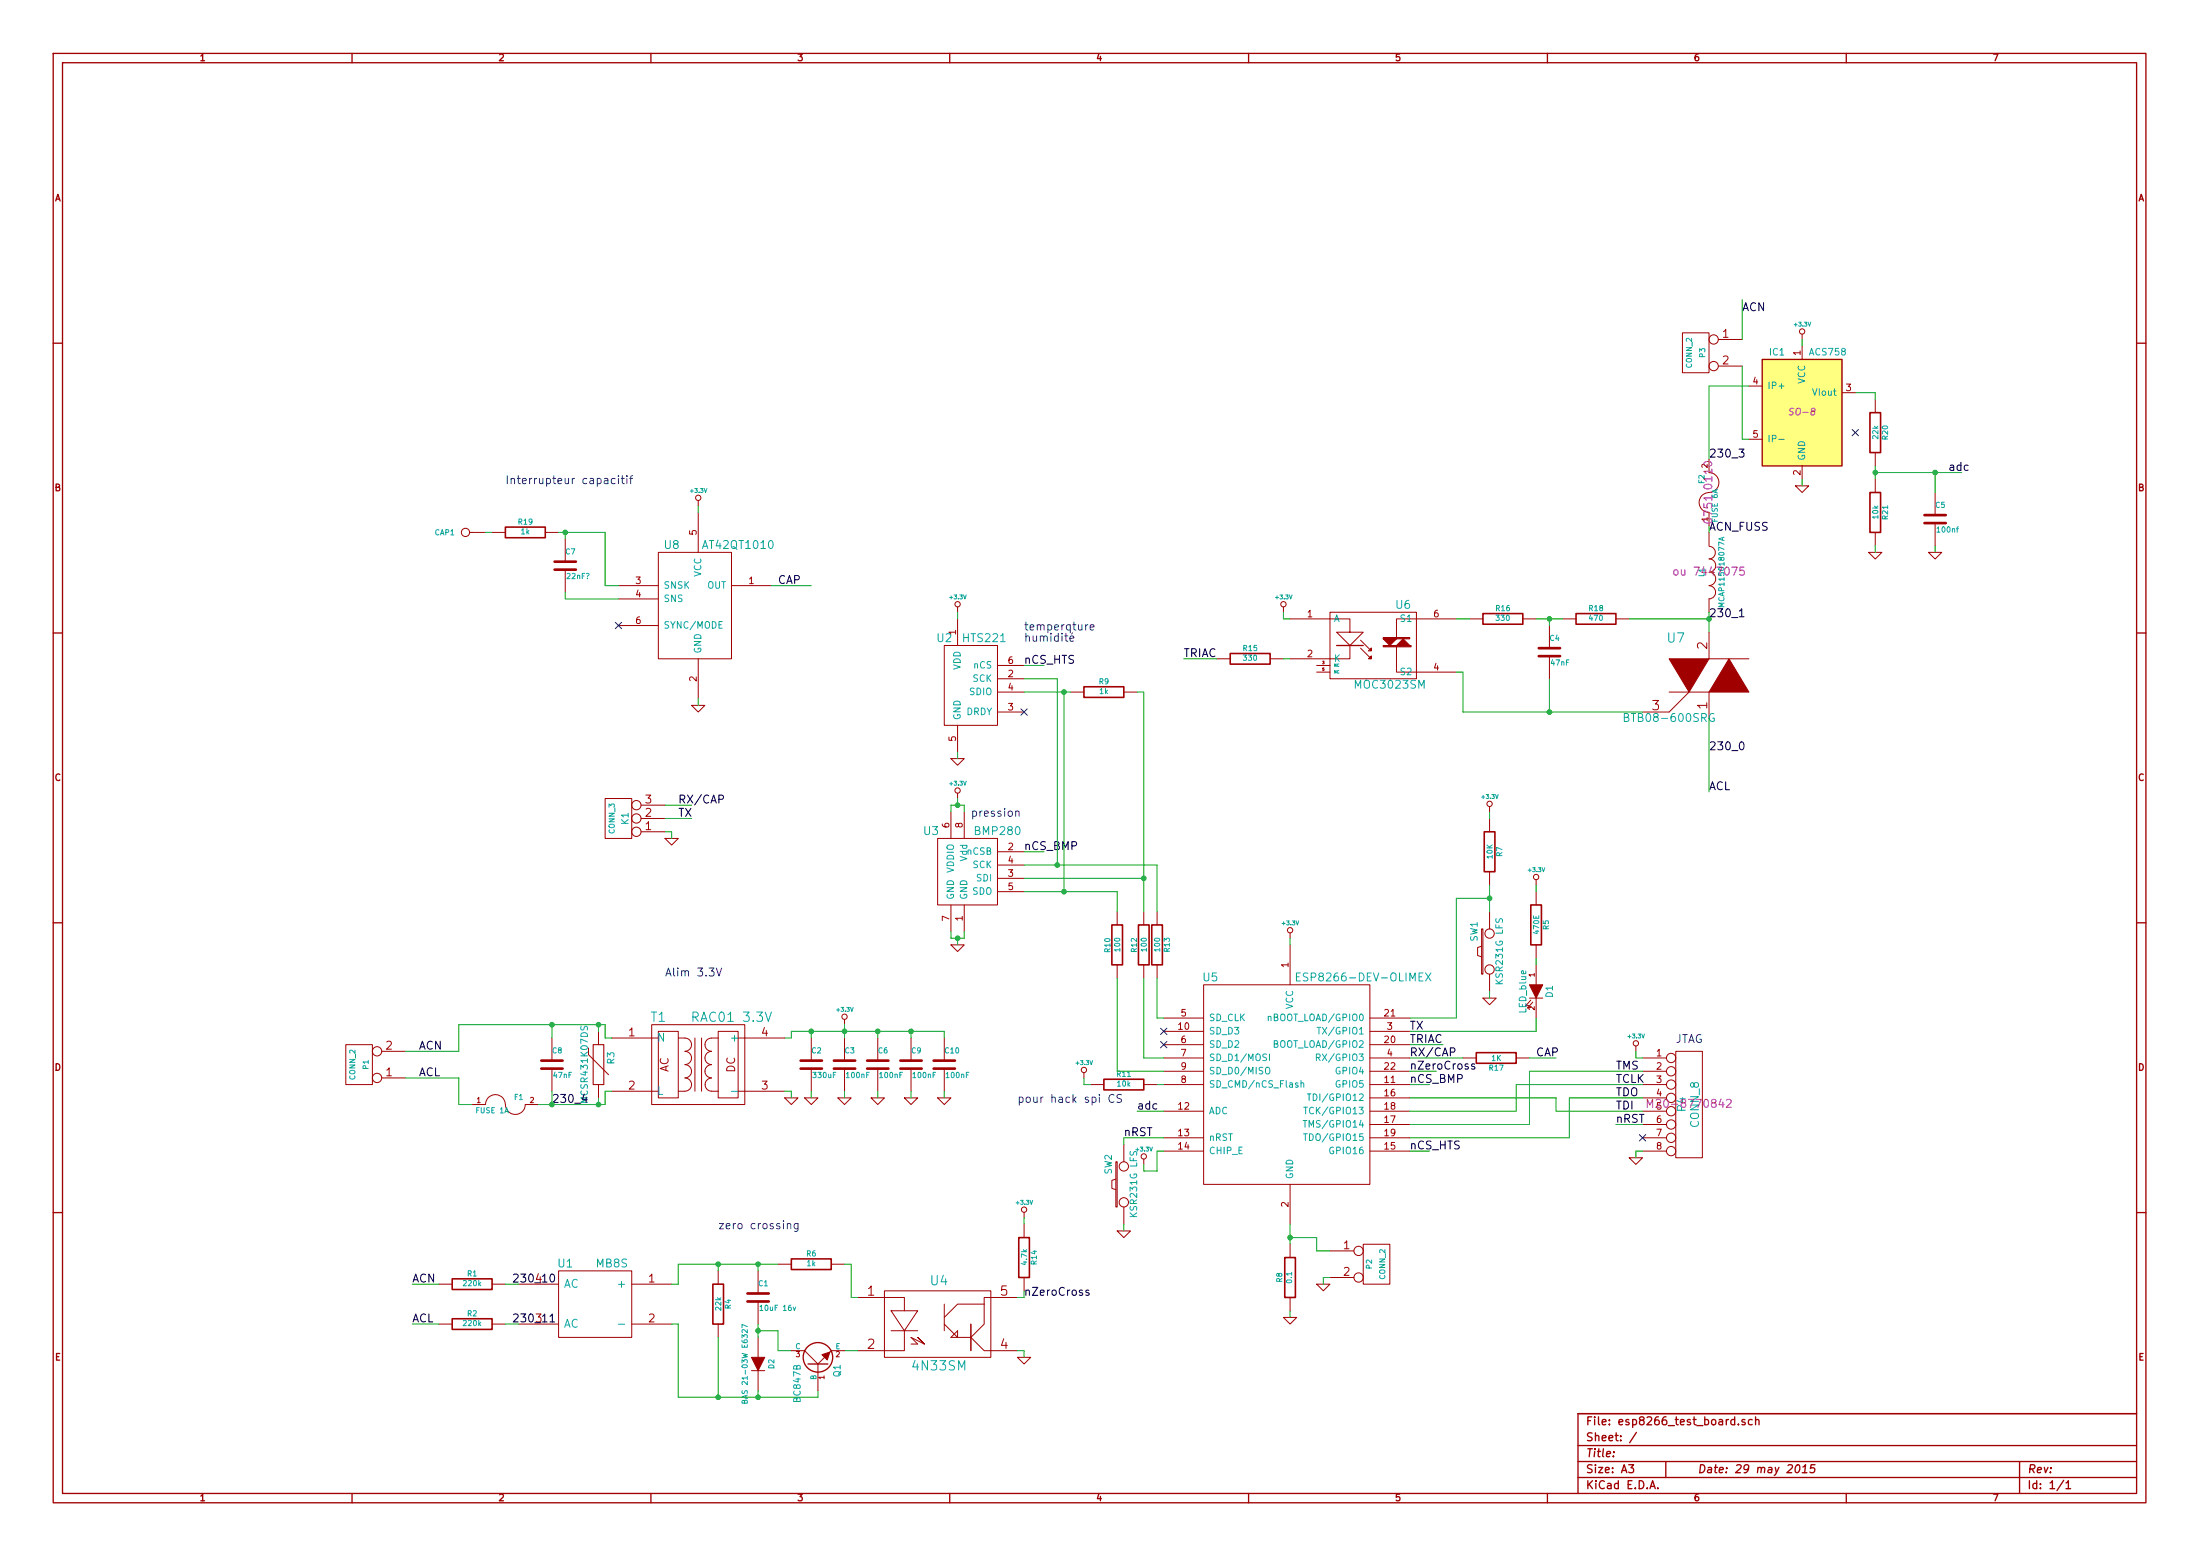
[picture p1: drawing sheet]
<svg xmlns="http://www.w3.org/2000/svg" width="420mm" height="297mm" viewBox="0 0 420 297" stroke-linecap="round" stroke-linejoin="round" font-family="sans-serif">
<g fill="none" stroke="#a00000" stroke-width=".25">
<path d="M10.2 10.2h399.6v276.7h-399.6zM11.9 12h396.2v273.1h-396.2zM67.2 10.2v1.8M124.3 10.2v1.8M181.4 10.2v1.8M238.5 10.2v1.8M295.5 10.2v1.8M352.6 10.2v1.8M10.2 65.5h1.7M336.5 68.6h15.3v20.3h-15.3zM408.1 65.5h1.7M10.2 120.8h1.7"/>
<path d="M255.3 123.2h5M408.1 120.8h1.7M10.2 176.2h1.7M408.1 176.2h1.7M10.2 231.5h1.7M408.1 231.5h1.7M154.3 260.4h3.8M301.4 276h106.7M301.4 279h106.7M308.2 277.2v.1M311 279.6h1l-.5 .6 .4 .2v.6l-.2 .1-.7-.1M312.5 273.4l-1.3 2"/>
<path d="M318.1 279v3.1M332 271.9v.1M333.2 271.1l-.3-.1-.2 .2v.2l.5 .2v.3h-.5M334.6 271.1l-.4-.1-.3 .3 .1 .6 .2 .1 .4-.1M335.3 271.1h.1a.36 .36 0 0 1 .5 .1v.8M335.3 270.5v1.5M343.1 279.8l.3-.2a.88 .88 0 0 1-.3 1.5l-.2-.1-.1-.4zM346.6 279.6h-.7l-.2 .8 .3-.2 .5 .1 .1 .2-.1 .5-.3 .1-.6-.1M385.7 279v6.1M408.1 269.9h-106.7v15.2M67.2 285.1v1.8M124.3 285.1v1.8"/>
<path d="M181.4 285.1v1.8M238.5 285.1v1.8M295.5 285.1v1.8M301.4 282.1h106.7M315.1 284.2l.5-1.5 .5 1.5M315.2 283.8h.8M316.6 284.1v.1M344.2 281.1h.9M344.3 280l.5-.4-.1 1.5M352.6 285.1v1.8M394.1 282.6l-1.3 2M394.6 283.1l.4-.4v1.5"/>
<path d="M394.6 284.2h.9"/>
<circle cx="156.2" cy="259.1" r="2.82"/>
</g>
<g fill="none" stroke="#a00000" stroke-width=".19">
<path d="M321.3 63.5h5.1v7.7h-5.1zM328.2 64.8h4.5M328.2 69.9h4.5M334 73.7h2.5M344.2 63.8v1M344.2 66.1v2.5M351.8 75h2.5M358.1 76.2v2.6M133.3 95.5v1.1M133.3 97.8v7.6M326.4 90.2a1.93 1.93 0 0 1 1.9 2.1 1.93 1.93 0 0 1-2.2 1.8 1.88 1.88 0 0 0-1.6 2 1.88 1.88 0 0 0 1.9 1.7M326.4 87.7v2.5"/>
<path d="M326.4 97.8v2.6M334 83.9h2.5M342.9 92.7h2.5l-1.2 1.3zM344.2 88.9v2.6M358.1 86.4v2.5M358.1 91.5v2.5M369.6 94v4.3M369.6 99.9v4.3M89.7 101.6h3M94 101.6h2.5M104.1 101.6h2.6M107.9 102.9v4.3"/>
<path d="M107.9 108.7v4.4M118.1 111.8h7.6M118.1 114.3h7.6M118.1 119.4h7.6M125.7 105.4h14v20.4h-14zM139.7 111.8h7.6M182.9 115.9v1M182.9 118.1v5.1M245.1 115.9v1M246.4 118.1h11.4v2.6h-2.5l2.5 2.5 2.5-2.5h-2.5M254 116.9h16.5v12.7h-16.5zM278.1 118.1h-11.4v3.6"/>
<path d="M280.7 118.1h2.5M290.8 118.1h2.6M295.9 119.4v4.3M298.4 118.1h2.6M308.6 118.1h2.5M326.4 101.6v2.6M326.4 114.3v2.6M326.4 111.8a1.24 1.24 0 0 1 1.2 1.3 1.24 1.24 0 0 1-1.2 1.2M326.4 109.2a1.27 1.27 0 0 1 1.3 1.3 1.27 1.27 0 0 1-1.3 1.3M326.4 106.7a1.27 1.27 0 0 1 1.3 1.3 1.27 1.27 0 0 1-1.3 1.2M326.4 104.3a1.19 1.19 0 0 1 1.2 1.2 1.19 1.19 0 0 1-1.2 1.2M356.9 105.4h2.5l-1.3 1.3z"/>
<path d="M358.1 101.6v2.6M368.3 105.4h2.5l-1.2 1.3zM132.1 134.7h2.5l-1.3 1.2zM133.3 125.8v7.6M180.3 123.2h10.2v15.3h-10.2zM182.9 138.5v5M190.5 129.6h5.1M190.5 135.9h5.1M190.5 132.1h5.1M190.5 127h5.1M204.5 132.1h2.5M214.6 132.1h2.6"/>
<path d="M232.4 125.8h2.5M242.6 125.8h2.5M251.5 127h2.5M251.5 128.3h2.5M257.8 123.2v2.6h-11.4M259.8 122.2l2.1 2v-.5v.5h-.5l.5-.5M259.8 123.7l2.1 2.1v-.5v.5h-.5l.5-.5M266.7 123.5v4.8h11.4M295.9 125.3v4.3M318.8 132.1h7.6v5.1M322.6 132.1l-3.8 3.8h-5.1M326.4 120.7v5.1h7.6"/>
<path d="M115.6 152.4h5v7.7h-5zM122.4 158.8h4.6M122.4 156.2h4.6M122.4 153.7h4.6M181.6 144.8h2.5l-1.2 1.3zM181.6 155v5.1M182.9 151.4v1M184.1 155v5.1M284.5 154v1M284.5 156.2v2.6M127 160.1h2.5l-1.2 1.2zM179.1 160.1h11.4v12.7h-11.4z"/>
<path d="M181.6 172.8v5M184.1 172.8v5M190.5 162.6h5.1M190.5 167.7h5.1M190.5 165.1h5.1M190.5 170.2h5.1M213.4 174v2.6M218.4 174v2.6M221 174v2.6M246.4 178.1v1M283 177.3h.2v8.7h-.2zM284.5 166.4v2.5"/>
<path d="M284.5 174v3.3M293.4 167.9v1M293.4 170.2v2.6M66 199.4h5.1v7.6h-5.1zM105.4 198.2v4.3M114.3 196.9v2.5M116.8 198.2h8.9M124.5 195.6h17.7v15.3h-17.7zM125.7 196.9h3.8v12.7h-3.8zM129.5 198.2h1.3M130.8 198.2a1.24 1.24 0 0 1 1.3 1.2 1.24 1.24 0 0 1-1.3 1.3M132.7 198.2v10.1"/>
<path d="M134 198.2v10.1M135.9 198.2a1.24 1.24 0 0 0-1.3 1.2 1.24 1.24 0 0 0 1.3 1.3M135.9 198.2h1.3M137.2 196.9h3.8v12.7h-3.8zM141 198.2h8.9M154.9 198.2v4.3M161.3 194.6v1M161.3 198.2v4.3M167.6 198.2v4.3M174 198.2v4.3M180.3 198.2v4.3M181.6 180.4h2.5l-1.2 1.2z"/>
<path d="M213.4 184.2v2.5M218.4 184.2v2.5M221 184.2v2.5M222.2 196.9h7.7M222.2 194.3h7.7M222.2 199.4h7.7M229.9 188h31.7v38.1h-31.7zM246.4 180.4v7.6M261.6 196.9h7.6M261.6 194.3h7.6M261.6 199.4h7.6M283 180.6l-.8 .3v1.5l.8 .3"/>
<path d="M283.2 190.5h2.5l-1.2 1.3zM284.5 186v3.3M292.1 190.5h2.5M292.7 191.3l-1 1.1 .7-.1M293.4 180.4v2.5M293.4 184.2v3.8M293.4 190.5v3.8M312.4 199.7v1M72.9 205.8h4.6M72.9 200.7h4.6M90.2 210.9h2.5a1.93 1.93 0 0 1 2.1-1.9 1.93 1.93 0 0 1 1.8 2.2 1.88 1.88 0 0 0 2 1.5 1.88 1.88 0 0 0 1.7-1.8h2.6M105.4 204v4.3"/>
<path d="M112.4 200.1v1.2l3.8 3.9M114.3 207v2.6M116.8 208.3h8.9M130.8 205.8a1.24 1.24 0 0 1 1.3 1.2 1.24 1.24 0 0 1-1.3 1.3h-1.3M130.8 203.3a1.24 1.24 0 0 1 1.3 1.2 1.24 1.24 0 0 1-1.3 1.3M130.8 200.7a1.24 1.24 0 0 1 1.3 1.3 1.24 1.24 0 0 1-1.3 1.2M135.9 203.3a1.24 1.24 0 0 0-1.3 1.2 1.24 1.24 0 0 0 1.3 1.3M135.9 200.7a1.24 1.24 0 0 0-1.3 1.3 1.24 1.24 0 0 0 1.3 1.2M135.9 205.8a1.24 1.24 0 0 0-1.2 1.2 1.24 1.24 0 0 0 1.2 1.3h1.3M141 208.3h8.9M149.9 209.6h2.5l-1.3 1.3zM153.7 209.6h2.5l-1.3 1.3z"/>
<path d="M154.9 204v4.3M160 209.6h2.6l-1.3 1.3zM161.3 204v4.3M166.4 209.6h2.5l-1.3 1.3zM167.6 204v4.3M172.7 209.6h2.6l-1.3 1.3zM174 204v4.3M179.1 209.6h2.5l-1.3 1.3zM180.3 204v4.3M207 204.8v1M208.3 207h2.5M214.6 218.5v3.3"/>
<path d="M218.4 207h2.6M222.2 202h7.7M222.2 207h7.7M222.2 204.5h7.7M222.2 212.1h7.7M222.2 217.2h7.7M222.2 219.7h7.7M261.6 202h7.6M261.6 207h7.6M261.6 204.5h7.6M261.6 212.1h7.6M261.6 217.2h7.6"/>
<path d="M261.6 219.7h7.6M261.6 209.6h7.6M261.6 214.7h7.6M279.4 202h2.5M289.6 202h2.5M313.7 202h4.6M313.7 207h4.6M313.7 204.5h4.6M313.7 212.1h4.6M313.7 217.2h4.6M313.7 219.7h4.6M313.7 209.6h4.6"/>
<path d="M313.7 214.7h4.6M320 200.7h5.1v20.3h-5.1zM195.6 231.4v1M195.6 233.7v2.6M213.1 221.8h.3v8.6h-.3zM213.1 225.1l-.8 .2v1.6l.8 .2M213.4 235h2.5l-1.3 1.3zM214.6 230.4v3.3M218.4 221.3v1M246.4 226.1v7.6M246.4 237.5v2.6M254 238.8h4.6"/>
<path d="M260.3 237.5h5.1v7.6h-5.1zM311.1 221h2.6l-1.3 1.3zM83.8 245.1h2.6M83.8 252.8h2.6M94 245.1h2.5M94 252.8h2.5M99.1 245.1h7.6M99.1 252.8h7.6M106.7 242.6h13.9v12.7h-13.9zM120.6 245.1h7.7M120.6 252.8h7.7M137.2 242.6v2.5"/>
<path d="M137.2 252.8v2.5M144.8 242.6v4.3M144.8 248.4v4.4M144.8 255.3v3.8M148.6 241.3h2.5M151.1 257.8h2.6l2.5 2.6M157.5 259.1l-1.3 1.3M158.7 241.3h2.6M161.3 257.8h-2.6l-.2 .3M163.8 247.7h8.9v2.5M168.9 246.4h20.3v12.7h-20.3zM170.2 250.2h5.1l-2.6 3.8z"/>
<path d="M170.2 254h5.1M172.7 254v3.8h-8.9M174 256.6h1.3l-1.3-1.3 2.5 1.3M175.3 255.3l1.2 1.3-1.2-1.3M180.3 252.8l2.6 2.5h2.5M180.3 249v5M182.9 254v1.3h-1.3zM185.4 255.3l2.6 2.5h6.3M185.4 252.8v5M188 249h-5.1l-2.6 2.5M188 249v3.8l-2.6 2.5M194.3 247.7h-6.3v1.3"/>
<path d="M194.3 259.1h2.5l-1.2 1.3zM195.6 243.9v2.5M245.1 251.5h2.5l-1.2 1.3zM246.4 247.7v2.5M251.5 245.1h2.5l-1.3 1.3zM254 243.9h4.6M143.5 261.7h2.5M144.8 261.7v3.8M156.2 260.4v5.1"/>
<circle cx="327.3" cy="69.9" r=".89"/>
<circle cx="327.3" cy="64.8" r=".89"/>
<circle cx="344.2" cy="63.3" r=".51"/>
<circle cx="133.4" cy="95" r=".51"/>
<circle cx="88.9" cy="101.6" r=".79"/>
<circle cx="182.9" cy="115.4" r=".51"/>
<circle cx="245.1" cy="115.4" r=".51"/>
<circle cx="121.5" cy="153.7" r=".89"/>
<circle cx="121.5" cy="158.8" r=".89"/>
<circle cx="121.5" cy="156.2" r=".89"/>
<circle cx="182.9" cy="150.9" r=".51"/>
<circle cx="284.5" cy="153.5" r=".51"/>
<circle cx="246.4" cy="177.6" r=".51"/>
<circle cx="284.5" cy="178.2" r=".89"/>
<circle cx="293.4" cy="167.4" r=".51"/>
<circle cx="161.3" cy="194.1" r=".51"/>
<circle cx="284.5" cy="185.1" r=".89"/>
<circle cx="312.4" cy="199.2" r=".51"/>
<circle cx="72" cy="205.8" r=".89"/>
<circle cx="72" cy="200.7" r=".89"/>
<circle cx="207" cy="204.3" r=".51"/>
<circle cx="319.2" cy="214.7" r=".89"/>
<circle cx="319.2" cy="219.7" r=".89"/>
<circle cx="319.2" cy="217.2" r=".89"/>
<circle cx="319.2" cy="202" r=".89"/>
<circle cx="319.2" cy="212.1" r=".89"/>
<circle cx="319.2" cy="204.5" r=".89"/>
<circle cx="319.2" cy="209.6" r=".89"/>
<circle cx="319.2" cy="207" r=".89"/>
<circle cx="195.6" cy="230.9" r=".51"/>
<circle cx="214.6" cy="229.5" r=".89"/>
<circle cx="214.6" cy="222.7" r=".89"/>
<circle cx="218.4" cy="220.8" r=".51"/>
<circle cx="259.5" cy="238.8" r=".89"/>
<circle cx="259.5" cy="243.9" r=".89"/>
</g>
<path d="M332.1 85.7h1l-.5 .6 .4 .2v.6l-.2 .2-.7-.2M332.2 116.6l.4-.4v1.5M332.2 117.7h.9M137.3 152.6l.7-.1 .2-.2-.1-.4-.2-.1h-.6v1.5M332.3 141.8l.3-.2a.81 .81 0 0 1 .5 .8 .81 .81 0 0 1-.5 .7l-.3-.1-.1-.4zM277 200.8h.7l.2-.3-.1-.3-.2-.2h-.6v1.6M281.6 203.2l-.3-.1-.3 .2 .1 .2 .5 .2v.3h-.6M105 251.3l.5-.5v1.6M105 252.4h.9M105.2 243.4l.2-.2a.81 .81 0 0 1 .5 .8 .81 .81 0 0 1-.5 .7l-.2-.1-.2-.4zM207.9 246.3h-.3l-.2 .2v.2l.5 .1v.4h-.5" fill="none" stroke="#000" stroke-width=".19"/>
<g fill="none" stroke="#a00000" stroke-width=".3">
<path d="M357.1 78.8h2.1v7.6h-2.1zM357.1 94h2.1v7.6h-2.1zM96.5 100.6h7.6v2.1h-7.6zM283.2 117.1h7.6v2.1h-7.6zM301 117.1h7.6v2.1h-7.6zM207 131.1h7.6v2h-7.6zM234.9 124.8h7.7v2h-7.7zM283.5 158.8h2v7.6h-2zM212.3 176.6h2.1v7.6h-2.1zM217.4 176.6h2.1v7.6h-2.1zM220 176.6h2v7.6h-2zM292.4 172.8h2v7.6h-2z"/>
<path d="M210.8 206h7.6v2.1h-7.6zM281.9 201h7.7v2h-7.7zM194.6 236.3h2v7.6h-2zM86.4 244.1h7.6v2.1h-7.6zM86.4 251.8h7.6v2h-7.6zM136.1 245.1h2.1v7.7h-2.1zM151.1 240.3h7.6v2.1h-7.6zM245.4 240.1h2v7.6h-2z"/>
</g>
<g fill="#a00000" stroke="#a00000" stroke-width=".19">
<path d="M292.1 188h2.5l-1.2 2.5z"/>
<path d="M143.5 259.1h2.5l-1.2 2.6z"/>
<path d="M264.2 123.2h5.3v.3h-5.3z"/>
<path d="M264.2 121.7h5v.3h-5z"/>
<path d="M264.2 122h2.5l-1.3 1.2z"/>
<path d="M268 122l1.2 1.2h-2.5z"/>
<path d="M318.8 125.8h7.6l-3.8 6.3z"/>
<path d="M330.2 125.8l3.8 6.3h-7.6z"/>
<path d="M157 258.6l1.5-.5-.5 1.5z"/>
</g>
<g fill="none" stroke="#a00000" stroke-width=".51">
<path d="M367.5 99.9h4.1M367.5 98.3h4.1M105.9 108.7h4.1M105.9 107.2h4.1M293.9 125.3h4M293.9 123.7h4M103.4 204h4M103.4 202.5h4M152.9 204h4.1M152.9 202.5h4.1M159.3 204h4M159.3 202.5h4"/>
<path d="M165.6 204h4.1M165.6 202.5h4.1M172 204h4M172 202.5h4M178.3 204h4.1M178.3 202.5h4.1M142.7 248.4h4.1M142.7 246.9h4.1"/>
</g>
<g fill="none" stroke="#00f" stroke-width=".19">
<path d="M117.5 91.4l-.5-.1-.3 .3 .1 .6 .2 .1h.5M118.1 90.8v.2M118.1 91.3v1M118.6 91.3h.6M118.8 90.8v1.3l.4 .2M119.7 90.8v.2M119.7 91.3v1M120.2 91.3h.6M120.8 90.8l-.4 .2v1.3M207.8 119.3h-.3l-.2 .3M208.2 119.8l.7-.2v-.3h-.5l-.2 .2 .1 .7h.6M204.3 121.9l.8-.1-.1-.3-.4-.1-.3 .2 .1 .7h.6"/>
<path d="M194 155l.1-.1a.36 .36 0 0 1 .5 .2v.7M136.8 184.8l.5 1.5 .5-1.5M212.8 209.1a.71 .71 0 0 0-1 .2 .71 .71 0 0 0 .1 .9l.4 .3 .5-.2M214.2 209a.62 .62 0 0 0-.8 .1v.4l.7 .4 .1 .3-.3 .3-.6-.1M150.4 233.7v-.1a.36 .36 0 0 1 .6 .2v.8M152.4 233.6v1.2l-.3 .3-.4-.1M152.4 233.6h-.4l-.3 .3v.6l.3 .1 .4-.1"/>
</g>
<g fill="none" stroke="#00a0a0" stroke-width=".19">
<path d="M339.8 83.9h.9M329 102.6v.5M329.3 115.1h-1.1l.8 .4-.8 .3h1.1M329.3 102.6l-1.1 .3 1.1 .3M310.2 136.9h.7l.1-.3-.1-.3-.7-.1v1.5h.6l.3-.2a.41 .41 0 0 0-.4-.6M327.3 136.3a.7 .7 0 0 0-.9 .7 .7 .7 0 0 0 1 .6v-.5h-.3M247.6 186.5h.5M248.3 185.7h-.7v1.6h.7M251.5 196.1h.7M272.3 185.7l1 1.6M273.3 185.7l-1 1.6M139.7 208.3h1.2"/>
<path d="M241.7 203.9l.3-.2a.45 .45 0 0 1 .5 .5l-.2 .8h-.4a1.02 1.02 0 0 1-.2-1.1zM242.4 201.2v1.3M248.5 206.8l.1-.1 .3 .1 .1 .8M248.5 206.3v1.3M248.9 213.9h.7M248.9 216.4h.8M249 211.4h.7M249.2 213.9v1.3M249.3 216.4v1.3M249.4 211.4v1.2M249.7 208.8h.7M250 208.8v1.3"/>
<path d="M251.4 201.9l.6-.1 .1-.5-.7-.1v1.3M251.7 201.9l.4 .6M118.1 252.8h1.2M142.7 253.2l-1-.4v.7M145.1 249.5l.3-.3v1M145.1 250.2h.6M151.5 249.5l.2 .7 .3-.7M142.2 267.5l.2-.2 .3 .2v.4h-1l.1-.5h.3l.1 .5"/>
</g>
<path d="M353.7 82l1.2 1.2M354.9 82l-1.2 1.2M117.5 118.8l1.2 1.2M118.7 118.8l-1.2 1.2M195 135.3l1.2 1.2M196.2 135.3l-1.2 1.2M221.6 198.8l1.3 1.2M221.6 196.3l1.3 1.2M222.9 198.8l-1.3 1.2M222.9 196.3l-1.3 1.2M313.1 216.6l1.2 1.2M314.3 216.6l-1.2 1.2" fill="none" stroke="#0000c0" stroke-width=".19"/>
<path d="M325.5 99.2a.98 .98 0 0 1 1.4 .2 .81 .81 0 0 1-.7 .5 .81 .81 0 0 1-.8-.5zM325.5 88.3a.98 .98 0 0 1 1.4 .2 .81 .81 0 0 1-.7 .5 .81 .81 0 0 1-.8-.5zM319.7 108.9l.3-.1 .4 .1v.8l-.2 .1-.5-.1zM333.1 108.3h-.8v.7l.2-.1h.5l.1 .3v.5l-.3 .1-.5-.1M314.6 211.4v-1.5l.5 1.1 .5-1.1v1.5M329.7 210l.6-.1 .3 .1v.3l-.9 1.1h.9" fill="none" stroke="#a000a0" stroke-width=".19"/>
<path d="M113.3 199.4h2v7.6h-2z" fill="none" stroke="#a00000" stroke-width=".2"/>
<g fill="none" stroke="#00a000" stroke-width=".19">
<path d="M332.7 57.2v7.6M332.7 69.9v14h1.3M334 73.7h-7.6v14M344.2 64.8v1.3M354.3 75h3.8v1.2M133.3 96.6v1.2M344.2 91.5v1.2M358.1 88.9v2.6M358.1 90.2h16.5M369.6 90.2v3.8M92.7 101.6h1.3M106.7 101.6h8.9v10.2h2.5"/>
<path d="M107.9 113.1v1.2h10.2M107.9 101.6v1.3M147.3 111.8h7.6M182.9 116.9v1.2M245.1 116.9v1.2h1.3M278.1 118.1h2.6M293.4 118.1h5M295.9 118.1v1.3M311.1 118.1h15.3M326.4 116.9v3.8M358.1 104.2v1.2M369.6 104.2v1.2"/>
<path d="M133.3 133.4v1.3M195.6 132.1h8.9M195.6 127h3.8M195.6 129.6h6.3v35.5M203.2 132.1v38.1M217.2 132.1h1.2v41.9M226.1 125.8h6.3M245.1 125.8h1.3M278.1 128.3h1.3v7.6h34.3M295.9 129.6v6.3M326.4 137.2v14M127 156.2h5.1"/>
<path d="M127 153.7h5.1M127 158.8h1.3v1.3M181.6 155v-1.3h2.5v1.3M182.9 143.5v1.3M182.9 152.4v1.3M284.5 155v1.2M181.6 177.8v1.3h2.5v-1.3M182.9 179.1v1.3M195.6 165.1h25.4v8.9M195.6 167.7h22.8M195.6 162.6h3.8M195.6 170.2h17.8v3.8"/>
<path d="M246.4 179.1v1.3M284.5 168.9v5.1M284.5 171.5h-6.4v22.8h-8.9M293.4 168.9v1.3M105.4 195.6v2.6M114.3 195.6v1.3M116.8 198.2h-1.2v-2.6h-28v5.1h-10.1M149.9 198.2h1.2v-1.3h29.2v1.3M154.9 196.9v1.3M161.3 195.6v2.6M167.6 196.9v1.3M174 196.9v1.3"/>
<path d="M213.4 186.7v17.8h8.8M218.4 186.7v15.3h3.8M221 186.7v7.6h1.2M269.2 199.4h6.4M284.5 189.3v1.2M293.4 194.3v2.6h-24.2M293.4 182.9v1.3M77.5 205.8h10.1v5.1h2.6M105.4 208.3v2.6M114.3 209.6v1.3M116.8 208.3h-1.2v2.6h-12.7M149.9 208.3h1.2v1.3"/>
<path d="M154.9 208.3v1.3M161.3 208.3v1.3M167.6 208.3v1.3M174 208.3v1.3M180.3 208.3v1.3M207 205.8v1.2h1.3M217.2 212.1h5M221 207h1.2M222.2 217.2h-7.6v1.3M222.2 219.7h-1.2v3.9h-2.6v-1.3M269.2 219.7h3.8M269.2 207h3.8"/>
<path d="M269.2 204.5h5.1M269.2 209.6h28v2.5h16.5M269.2 202h10.2M292.1 202h5.1M308.6 214.7h5.1M312.4 200.7v1.3M313.7 219.7h-1.3v1.3M313.7 209.6h-14v7.6h-30.5M313.7 207h-24.1v5.1h-20.4M313.7 204.5h-21.6v10.2h-22.9M195.6 232.4v1.3M214.6 233.7v1.3"/>
<path d="M246.4 233.7v3.8M246.4 236.3h5.1v2.5h2.5M78.7 245.1h5.1M78.7 252.8h5.1M96.5 245.1h2.6M96.5 252.8h2.6M128.3 252.8h1.2v13.9h26.7v-1.2M137.2 241.3v1.3M137.2 255.3v11.4M144.8 241.3v1.3M144.8 252.8v2.5M144.8 254h3.8v3.8h2.5"/>
<path d="M148.6 241.3h-19.1v3.8h-1.2M161.3 241.3h1.3v6.4h1.2M161.3 257.8h2.5M194.3 247.7h1.3M194.3 257.8h1.3v1.3M246.4 250.2v1.3M254 243.9h-1.3v1.2M144.8 265.5v1.2"/>
</g>
<g fill="#00a000" stroke="#00a000" stroke-width=".25">
<circle cx="284.5" cy="171.5" r=".41"/>
<circle cx="161.3" cy="196.9" r=".41"/>
<circle cx="246.4" cy="236.3" r=".41"/>
<circle cx="182.9" cy="179.1" r=".41"/>
<circle cx="182.9" cy="153.7" r=".41"/>
<circle cx="203.2" cy="132.1" r=".41"/>
<circle cx="154.9" cy="196.9" r=".41"/>
<circle cx="114.3" cy="210.9" r=".41"/>
<circle cx="137.2" cy="241.3" r=".41"/>
<circle cx="144.8" cy="241.3" r=".41"/>
<circle cx="144.8" cy="266.7" r=".41"/>
<circle cx="137.2" cy="266.7" r=".41"/>
<circle cx="201.9" cy="165.1" r=".41"/>
<circle cx="203.2" cy="170.2" r=".41"/>
<circle cx="218.4" cy="167.7" r=".41"/>
<circle cx="295.9" cy="118.1" r=".41"/>
<circle cx="295.9" cy="135.9" r=".41"/>
<circle cx="358.1" cy="90.2" r=".41"/>
<circle cx="369.6" cy="90.2" r=".41"/>
<circle cx="144.8" cy="254" r=".41"/>
<circle cx="107.9" cy="101.6" r=".41"/>
<circle cx="174" cy="196.9" r=".41"/>
<circle cx="167.6" cy="196.9" r=".41"/>
<circle cx="105.4" cy="195.6" r=".41"/>
<circle cx="114.3" cy="195.6" r=".41"/>
</g>
<path d="M336.5 68.6h15.3v20.3h-15.3z" fill="#ffff80" stroke="#ffff80" stroke-width=".25"/>
<g font-size="2.5" fill="#00a0a0">
<text x="318.5" y="122.8">U7</text>
<text x="124.3" y="195.2">T1</text>
<text x="132.8" y="195.2">RAC01 3.3V</text>
<text x="177.7" y="245.5">U4</text>
<text x="174.5" y="261.7">4N33SM</text>
</g>
<g font-size="2.5" fill="#a00000">
<text x="326.1" y="123.9" transform="rotate(-90 326.1 123.9)">2</text>
<text x="315.5" y="135.7">3</text>
<text x="326.1" y="135.3" transform="rotate(-90 326.1 135.3)">1</text>
<text x="165.7" y="247.4">1</text>
<text x="191.1" y="247.4">5</text>
<text x="165.7" y="257.6">2</text>
<text x="191.1" y="257.6">4</text>
</g>
<g font-size="2.1">
<text x="332.7" y="59.5">ACN</text>
<text x="326.4" y="87.4">230_3</text>
<text x="372.1" y="90">adc</text>
<text x="148.6" y="111.5">CAP</text>
<text x="226.1" y="125.5">TRIAC</text>
<text x="195.6" y="126.8">nCS_HTS</text>
<text x="326.4" y="143.3">230_0</text>
<text x="129.5" y="156">TX</text>
<text x="129.5" y="153.5">RX/CAP</text>
<text x="326.4" y="150.9">ACL</text>
<text x="195.6" y="162.3">nCS_BMP</text>
<text x="269.2" y="196.6">TX</text>
<text x="80" y="200.4">ACN</text>
<text x="269.2" y="201.7">RX/CAP</text>
<text x="269.2" y="199.2">TRIAC</text>
<text x="293.4" y="201.7">CAP</text>
<text x="80" y="205.5">ACL</text>
<text x="269.2" y="206.8">nCS_BMP</text>
<text x="269.2" y="204.3">nZeroCross</text>
<text x="308.6" y="206.8">TCLK</text>
<text x="308.6" y="209.3">TDO</text>
<text x="217.2" y="211.9">adc</text>
<text x="308.6" y="211.9">TDI</text>
<text x="308.6" y="214.4">nRST</text>
<text x="214.6" y="217">nRST</text>
<text x="269.2" y="219.5">nCS_HTS</text>
<text x="78.7" y="244.9">ACN</text>
<text x="97.8" y="244.9">230_10</text>
<text x="102.3" y="244.9">4</text>
<text x="78.7" y="252.5">ACL</text>
<text x="97.8" y="252.5">230_11</text>
<text x="102.3" y="252.5">3</text>
</g>
<g font-size="2.1" fill="#a00000">
<text x="329" y="64.6">1</text>
<text x="329" y="69.6">2</text>
<text x="123.2" y="156">2</text>
<text x="123.2" y="153.5">3</text>
<text x="123.2" y="158.5">1</text>
<text x="120.1" y="197.9">1</text>
<text x="145.5" y="197.9">4</text>
<text x="73.7" y="200.4">2</text>
<text x="73.7" y="205.5">1</text>
<text x="120.1" y="208.1">2</text>
<text x="127.8" y="204.8" transform="rotate(-90 127.8 204.8)">AC</text>
<text x="140.5" y="204.8" transform="rotate(-90 140.5 204.8)">DC</text>
<text x="145.5" y="208.1">3</text>
<text x="256.6" y="238.5">1</text>
<text x="123.9" y="244.9">1</text>
<text x="256.6" y="243.6">2</text>
<text x="123.9" y="252.5">2</text>
<text x="302.9" y="272.1">File: esp8266_test_board.sch</text>
<text x="302.9" y="275.2">Sheet: /</text>
<text x="302.9" y="281.3">Size: A3</text>
<text x="302.9" y="278.2">Title:</text>
<text x="324.2" y="281.3">Date: 29 may 2015</text>
<text x="387.2" y="281.3">Rev:</text>
<text x="302.9" y="284.3">KiCad E.D.A.</text>
<text x="387.2" y="284.3">Id: 1/1</text>
</g>
<g font-size="2.1" fill="#00f">
<text x="96.5" y="92.5">Interrupteur capacitif</text>
<text x="195.6" y="120.4">temperqture</text>
<text x="195.6" y="122.6">humidité</text>
<text x="185.4" y="156">pression</text>
<text x="127" y="186.5">Alim 3.3V</text>
<text x="320" y="199.2">JTAG</text>
<text x="194.3" y="210.6">pour hack spi CS</text>
<text x="137.2" y="234.7">zero crossing</text>
</g>
<g font-size="2.1" fill="#00a000">
<text x="326.4" y="101.4">ACN_FUSS</text>
<text x="326.4" y="117.9">230_1</text>
<text x="308.6" y="204.3">TMS</text>
<text x="105.4" y="210.6">230_4</text>
<text x="195.6" y="247.4">nZeroCross</text>
</g>
<g font-size="2.1" fill="#a000a0">
<text x="327.1" y="99" transform="rotate(-90 327.1 99)">0751.0110</text>
<text x="320.7" y="109.9">ou 7447075</text>
<text x="316" y="211.5">M20-8770842</text>
<text x="322" y="212.1" transform="rotate(-90 322 212.1)">P4</text>
<text x="324.5" y="215.1" transform="rotate(-90 324.5 215.1)">CONN_8</text>
</g>
<g font-size="2.1" fill="#00a0a0">
<text x="126.9" y="104.9">U8</text>
<text x="134.5" y="104.9">AT42QT1010</text>
<text x="266.6" y="116.3">U6</text>
<text x="179" y="122.6">U2</text>
<text x="184.1" y="122.6">HTS221</text>
<text x="259" y="131.5">MOC3023SM</text>
<text x="311" y="137.9">BTB08-600SRG</text>
<text x="176.5" y="159.5">U3</text>
<text x="186.4" y="159.5">BMP280</text>
<text x="229.8" y="187.4">U5</text>
<text x="248.9" y="187.4">ESP8266-DEV-OLIMEX</text>
<text x="125.5" y="198.9">N</text>
<text x="140" y="198.9">+</text>
<text x="125.5" y="209.1">L</text>
<text x="106.6" y="242">U1</text>
<text x="107.7" y="245.9">AC</text>
<text x="113.9" y="242">MB8S</text>
<text x="118.4" y="245.9">+</text>
<text x="107.7" y="253.5">AC</text>
</g>
<g font-size="1.8" fill="#a00000">
<text x="38.2" y="11.7">1</text>
<text x="95.3" y="11.7">2</text>
<text x="152.4" y="11.7">3</text>
<text x="209.4" y="11.7">4</text>
<text x="266.5" y="11.7">5</text>
<text x="323.6" y="11.7">6</text>
<text x="380.7" y="11.7">7</text>
<text x="10.4" y="38.5">A</text>
<text x="408.3" y="38.5">A</text>
<text x="343.9" y="67.8" transform="rotate(-90 343.9 67.8)">1</text>
<text x="334.8" y="73.4">4</text>
<text x="352.6" y="74.7">3</text>
<text x="334.8" y="83.6">5</text>
<text x="10.4" y="93.8">B</text>
<text x="343.9" y="90.7" transform="rotate(-90 343.9 90.7)">2</text>
<text x="408.3" y="93.8">B</text>
<text x="133.1" y="102.1" transform="rotate(-90 133.1 102.1)">5</text>
<text x="121.4" y="111.5">3</text>
<text x="143" y="111.5">1</text>
<text x="121.4" y="114.1">4</text>
<text x="121.4" y="119.2">6</text>
<text x="249.7" y="117.9">1</text>
<text x="273.8" y="117.9">6</text>
<text x="182.6" y="121.2" transform="rotate(-90 182.6 121.2)">1</text>
<text x="249.7" y="125.5">2</text>
<text x="133.1" y="130.1" transform="rotate(-90 133.1 130.1)">2</text>
<text x="192.6" y="129.3">2</text>
<text x="192.6" y="131.9">4</text>
<text x="192.6" y="126.8">6</text>
<text x="273.8" y="128.1">4</text>
<text x="192.6" y="135.7">3</text>
<text x="182.6" y="141.5" transform="rotate(-90 182.6 141.5)">5</text>
<text x="10.4" y="149.1">C</text>
<text x="408.3" y="149.1">C</text>
<text x="181.4" y="158" transform="rotate(-90 181.4 158)">6</text>
<text x="183.9" y="158" transform="rotate(-90 183.9 158)">8</text>
<text x="192.6" y="162.3">2</text>
<text x="192.6" y="167.4">3</text>
<text x="192.6" y="164.9">4</text>
<text x="192.6" y="170">5</text>
<text x="181.4" y="175.8" transform="rotate(-90 181.4 175.8)">7</text>
<text x="183.9" y="175.8" transform="rotate(-90 183.9 175.8)">1</text>
<text x="246.1" y="184.7" transform="rotate(-90 246.1 184.7)">1</text>
<text x="225.1" y="196.6">10</text>
<text x="225.6" y="194.1">5</text>
<text x="264.5" y="194.1">21</text>
<text x="264.9" y="196.6">3</text>
<text x="225.6" y="199.2">6</text>
<text x="225.6" y="201.7">7</text>
<text x="264.5" y="199.2">20</text>
<text x="264.9" y="201.7">4</text>
<text x="316.4" y="201.7">1</text>
<text x="10.4" y="204.5">D</text>
<text x="225.6" y="206.8">8</text>
<text x="225.6" y="204.3">9</text>
<text x="264.5" y="206.8">11</text>
<text x="264.5" y="204.3">22</text>
<text x="264.5" y="209.3">16</text>
<text x="316.4" y="204.3">2</text>
<text x="316.4" y="206.8">3</text>
<text x="316.4" y="209.3">4</text>
<text x="408.3" y="204.5">D</text>
<text x="225.1" y="211.9">12</text>
<text x="264.5" y="214.4">17</text>
<text x="264.5" y="211.9">18</text>
<text x="316.4" y="211.9">5</text>
<text x="316.4" y="214.4">6</text>
<text x="225.1" y="217">13</text>
<text x="225.1" y="219.5">14</text>
<text x="264.5" y="219.5">15</text>
<text x="264.5" y="217">19</text>
<text x="316.4" y="217">7</text>
<text x="316.4" y="219.5">8</text>
<text x="246.1" y="230.4" transform="rotate(-90 246.1 230.4)">2</text>
<text x="10.5" y="259.8">E</text>
<text x="408.4" y="259.8">E</text>
<text x="38.2" y="286.6">1</text>
<text x="95.3" y="286.6">2</text>
<text x="152.4" y="286.6">3</text>
<text x="209.4" y="286.6">4</text>
<text x="266.5" y="286.6">5</text>
<text x="323.6" y="286.6">6</text>
<text x="380.7" y="286.6">7</text>
</g>
<g font-size="1.8" fill="#00a0a0">
<text x="338" y="67.9">IC1</text>
<text x="345.7" y="67.9">ACS758</text>
<text x="337.6" y="74.3">IP+</text>
<text x="344.8" y="73.4" transform="rotate(-90 344.8 73.4)">VCC</text>
<text x="346.4" y="75.6">VIout</text>
<text x="337.6" y="84.5">IP-</text>
<text x="344.8" y="87.9" transform="rotate(-90 344.8 87.9)">GND</text>
<text x="126.7" y="112.4">SNSK</text>
<text x="134" y="110.2" transform="rotate(-90 134 110.2)">VCC</text>
<text x="135" y="112.4">OUT</text>
<text x="126.7" y="115">SNS</text>
<text x="254.8" y="118.8">A</text>
<text x="267.6" y="118.8">S1</text>
<text x="126.7" y="120.1">SYNC/MODE</text>
<text x="134" y="124.8" transform="rotate(-90 134 124.8)">GND</text>
<text x="183.5" y="128" transform="rotate(-90 183.5 128)">VDD</text>
<text x="185.8" y="130.2">SCK</text>
<text x="186" y="127.7">nCS</text>
<text x="254.8" y="126.4">K</text>
<text x="267.6" y="128.9">S2</text>
<text x="183.5" y="137.5" transform="rotate(-90 183.5 137.5)">GND</text>
<text x="184.5" y="136.6">DRDY</text>
<text x="185.2" y="132.8">SDIO</text>
<text x="120.1" y="157.4" transform="rotate(-90 120.1 157.4)">K1</text>
<text x="184.7" y="163.2">nCSB</text>
<text x="184.8" y="164.4" transform="rotate(-90 184.8 164.4)">Vdd</text>
<text x="185.8" y="165.8">SCK</text>
<text x="182.2" y="171.7" transform="rotate(-90 182.2 171.7)">GND VDDIO</text>
<text x="184.8" y="171.7" transform="rotate(-90 184.8 171.7)">GND</text>
<text x="185.6" y="170.9">SDO</text>
<text x="186.5" y="168.3">SDI</text>
<text x="282.2" y="179.7" transform="rotate(-90 282.2 179.7)">SW1</text>
<text x="287.1" y="187.6" transform="rotate(-90 287.1 187.6)">KSR231G LFS</text>
<text x="296.6" y="190.4" transform="rotate(-90 296.6 190.4)">D1</text>
<text x="230.9" y="195">SD_CLK</text>
<text x="230.9" y="197.5">SD_D3</text>
<text x="242.5" y="195">nBOOT_LOAD/GPIO0</text>
<text x="247" y="192.7" transform="rotate(-90 247 192.7)">VCC</text>
<text x="252.5" y="197.5">TX/GPIO1</text>
<text x="291.5" y="193.3" transform="rotate(-90 291.5 193.3)">LED_blue</text>
<text x="117.4" y="203.1" transform="rotate(-90 117.4 203.1)">R3</text>
<text x="230.9" y="200.1">SD_D2</text>
<text x="230.9" y="202.6">SD_D1/MOSI</text>
<text x="243.6" y="200.1">BOOT_LOAD/GPIO2</text>
<text x="252.2" y="202.6">RX/GPIO3</text>
<text x="230.9" y="207.7">SD_CMD/nCS_Flash</text>
<text x="230.9" y="205.1">SD_D0/MISO</text>
<text x="255.2" y="207.7">GPIO5</text>
<text x="255.2" y="205.1">GPIO4</text>
<text x="230.9" y="212.8">ADC</text>
<text x="250" y="215.3">TMS/GPIO14</text>
<text x="250.1" y="212.8">TCK/GPIO13</text>
<text x="250.9" y="210.2">TDI/GPIO12</text>
<text x="230.9" y="217.8">nRST</text>
<text x="230.9" y="220.4">CHIP_E</text>
<text x="250" y="217.8">TDO/GPIO15</text>
<text x="254.2" y="220.4">GPIO16</text>
<text x="212.4" y="224.2" transform="rotate(-90 212.4 224.2)">SW2</text>
<text x="247" y="225.1" transform="rotate(-90 247 225.1)">GND</text>
<text x="217.2" y="232" transform="rotate(-90 217.2 232)">KSR231G LFS</text>
<text x="160.6" y="262.8" transform="rotate(-90 160.6 262.8)">Q1</text>
<text x="153" y="267.5" transform="rotate(-90 153 267.5)">BC847B</text>
</g>
<text font-size="1.8" fill="#a000a0" x="342.1" y="79.3">SO-8</text>
<text font-size="1.8" x="112.3" y="210.1" transform="rotate(-90 112.3 210.1)">MCSR431K07DS</text>
<g font-size="1.4" fill="#00a0a0">
<text x="323.2" y="70.2" transform="rotate(-90 323.2 70.2)">CONN_2</text>
<text x="325.7" y="68.2" transform="rotate(-90 325.7 68.2)">P3</text>
<text x="358.7" y="83.7" transform="rotate(-90 358.7 83.7)">22k</text>
<text x="360.6" y="83.9" transform="rotate(-90 360.6 83.9)">R20</text>
<text x="325.6" y="92.3" transform="rotate(-90 325.6 92.3)">F2</text>
<text x="99" y="100.2">R19</text>
<text x="358.7" y="99" transform="rotate(-90 358.7 99)">10k</text>
<text x="360.6" y="99.1" transform="rotate(-90 360.6 99.1)">R21</text>
<text x="369.7" y="97">C5</text>
<text x="370.1" y="101.7">100nf</text>
<text x="83.1" y="102.2">CAP1</text>
<text x="99.5" y="102">1k</text>
<text x="108.1" y="105.9">C7</text>
<text x="108.3" y="110.6">22nF?</text>
<text x="285.7" y="116.7">R16</text>
<text x="285.8" y="118.6">330</text>
<text x="303.5" y="116.7">R18</text>
<text x="303.6" y="118.6">470</text>
<text x="237.5" y="124.3">R15</text>
<text x="296" y="122.4">C4</text>
<text x="209.9" y="130.7">R9</text>
<text x="237.6" y="126.2">330</text>
<text x="296.3" y="127.1">47nF</text>
<text x="210" y="132.5">1k</text>
<text x="117.4" y="159.1" transform="rotate(-90 117.4 159.1)">CONN_3</text>
<text x="285.1" y="163.9" transform="rotate(-90 285.1 163.9)">10K</text>
<text x="286.9" y="163.5" transform="rotate(-90 286.9 163.5)">R7</text>
<text x="294" y="178.2" transform="rotate(-90 294 178.2)">470E</text>
<text x="295.8" y="177.5" transform="rotate(-90 295.8 177.5)">R5</text>
<text x="212.1" y="181.7" transform="rotate(-90 212.1 181.7)">R10</text>
<text x="214" y="181.5" transform="rotate(-90 214 181.5)">100</text>
<text x="217.2" y="181.7" transform="rotate(-90 217.2 181.7)">R12</text>
<text x="219" y="181.5" transform="rotate(-90 219 181.5)">100</text>
<text x="221.6" y="181.5" transform="rotate(-90 221.6 181.5)">100</text>
<text x="223.4" y="181.7" transform="rotate(-90 223.4 181.7)">R13</text>
<text x="105.5" y="201.1">C8</text>
<text x="155" y="201.1">C2</text>
<text x="161.4" y="201.1">C3</text>
<text x="167.7" y="201.1">C6</text>
<text x="174.1" y="201.1">C9</text>
<text x="180.5" y="201.1">C10</text>
<text x="284.9" y="202.6">1K</text>
<text x="67.9" y="206.1" transform="rotate(-90 67.9 206.1)">CONN_2</text>
<text x="70.4" y="204.1" transform="rotate(-90 70.4 204.1)">P1</text>
<text x="105.8" y="205.8">47nF</text>
<text x="155.4" y="205.8">330uF</text>
<text x="161.7" y="205.8">100nF</text>
<text x="168.1" y="205.8">100nF</text>
<text x="174.4" y="205.8">100nF</text>
<text x="180.8" y="205.8">100nF</text>
<text x="213.3" y="205.6">R11</text>
<text x="213.4" y="207.5">10k</text>
<text x="284.5" y="204.4">R17</text>
<text x="91" y="212.6">FUSE 1A</text>
<text x="98.2" y="210">F1</text>
<text x="154.1" y="239.9">R6</text>
<text x="88.6" y="245.6">220k</text>
<text x="89.3" y="243.7">R1</text>
<text x="144.9" y="245.6">C1</text>
<text x="154.1" y="241.7">1k</text>
<text x="196.2" y="241.4" transform="rotate(-90 196.2 241.4)">4.7k</text>
<text x="198" y="241.4" transform="rotate(-90 198 241.4)">R14</text>
<text x="244.9" y="244.8" transform="rotate(-90 244.9 244.8)">R8</text>
<text x="246.8" y="244.9" transform="rotate(-90 246.8 244.9)">0.1</text>
<text x="262.1" y="242.2" transform="rotate(-90 262.1 242.2)">P2</text>
<text x="264.6" y="244.2" transform="rotate(-90 264.6 244.2)">CONN_2</text>
<text x="89.3" y="251.3">R2</text>
<text x="137.8" y="250.1" transform="rotate(-90 137.8 250.1)">22k</text>
<text x="139.6" y="249.8" transform="rotate(-90 139.6 249.8)">R4</text>
<text x="145.5" y="250.3">10uF 16v</text>
<text x="88.6" y="253.2">220k</text>
<text x="151.9" y="257.6">C</text>
<text x="159.6" y="257.6">E</text>
<text x="147.9" y="261.3" transform="rotate(-90 147.9 261.3)">D2</text>
<text x="156" y="263.4" transform="rotate(-90 156 263.4)">B</text>
<text x="142.8" y="266.8" transform="rotate(-90 142.8 266.8)">BAS 21-03W E6327</text>
</g>
<g font-size="1.4" fill="#a00000">
<text x="326.1" y="89.3" transform="rotate(-90 326.1 89.3)">2</text>
<text x="326.1" y="99.5" transform="rotate(-90 326.1 99.5)">1</text>
<text x="293.1" y="186.5" transform="rotate(-90 293.1 186.5)">1</text>
<text x="293.1" y="192.8" transform="rotate(-90 293.1 192.8)">2</text>
<text x="91.1" y="210.6">1</text>
<text x="101.2" y="210.6">2</text>
<text x="152" y="259.1">3</text>
<text x="157.5" y="263.3" transform="rotate(-90 157.5 263.3)">1</text>
<text x="159.6" y="259.1">2</text>
</g>
<g font-size="1.4" fill="#a000a0">
<text x="328.1" y="99.5" transform="rotate(-90 328.1 99.5)">FUSE 6A</text>
<text x="325.6" y="110.1" transform="rotate(-90 325.6 110.1)">L1</text>
<text x="329.4" y="115.4" transform="rotate(-90 329.4 115.4)">MCAP115018077A</text>
</g>
<g font-size="1.1" fill="#00a0a0">
<text x="342.8" y="62.3">+3.3V</text>
<text x="132" y="94.1">+3.3V</text>
<text x="181.5" y="114.4">+3.3V</text>
<text x="243.7" y="114.4">+3.3V</text>
<text x="181.5" y="150">+3.3V</text>
<text x="283.1" y="152.5">+3.3V</text>
<text x="292" y="166.5">+3.3V</text>
<text x="245" y="176.6">+3.3V</text>
<text x="159.9" y="193.2">+3.3V</text>
<text x="205.6" y="203.3">+3.3V</text>
<text x="311" y="198.2">+3.3V</text>
<text x="217" y="219.8">+3.3V</text>
<text x="194.2" y="230">+3.3V</text>
</g>
<g font-size=".7" fill="#a00000">
<text x="252.6" y="126.8">3</text>
<text x="252.6" y="128.1">5</text>
</g>
<g font-size=".7" fill="#00a0a0">
<text x="254.8" y="127.3">NC</text>
<text x="254.8" y="128.6">NC</text>
</g>
</svg>
